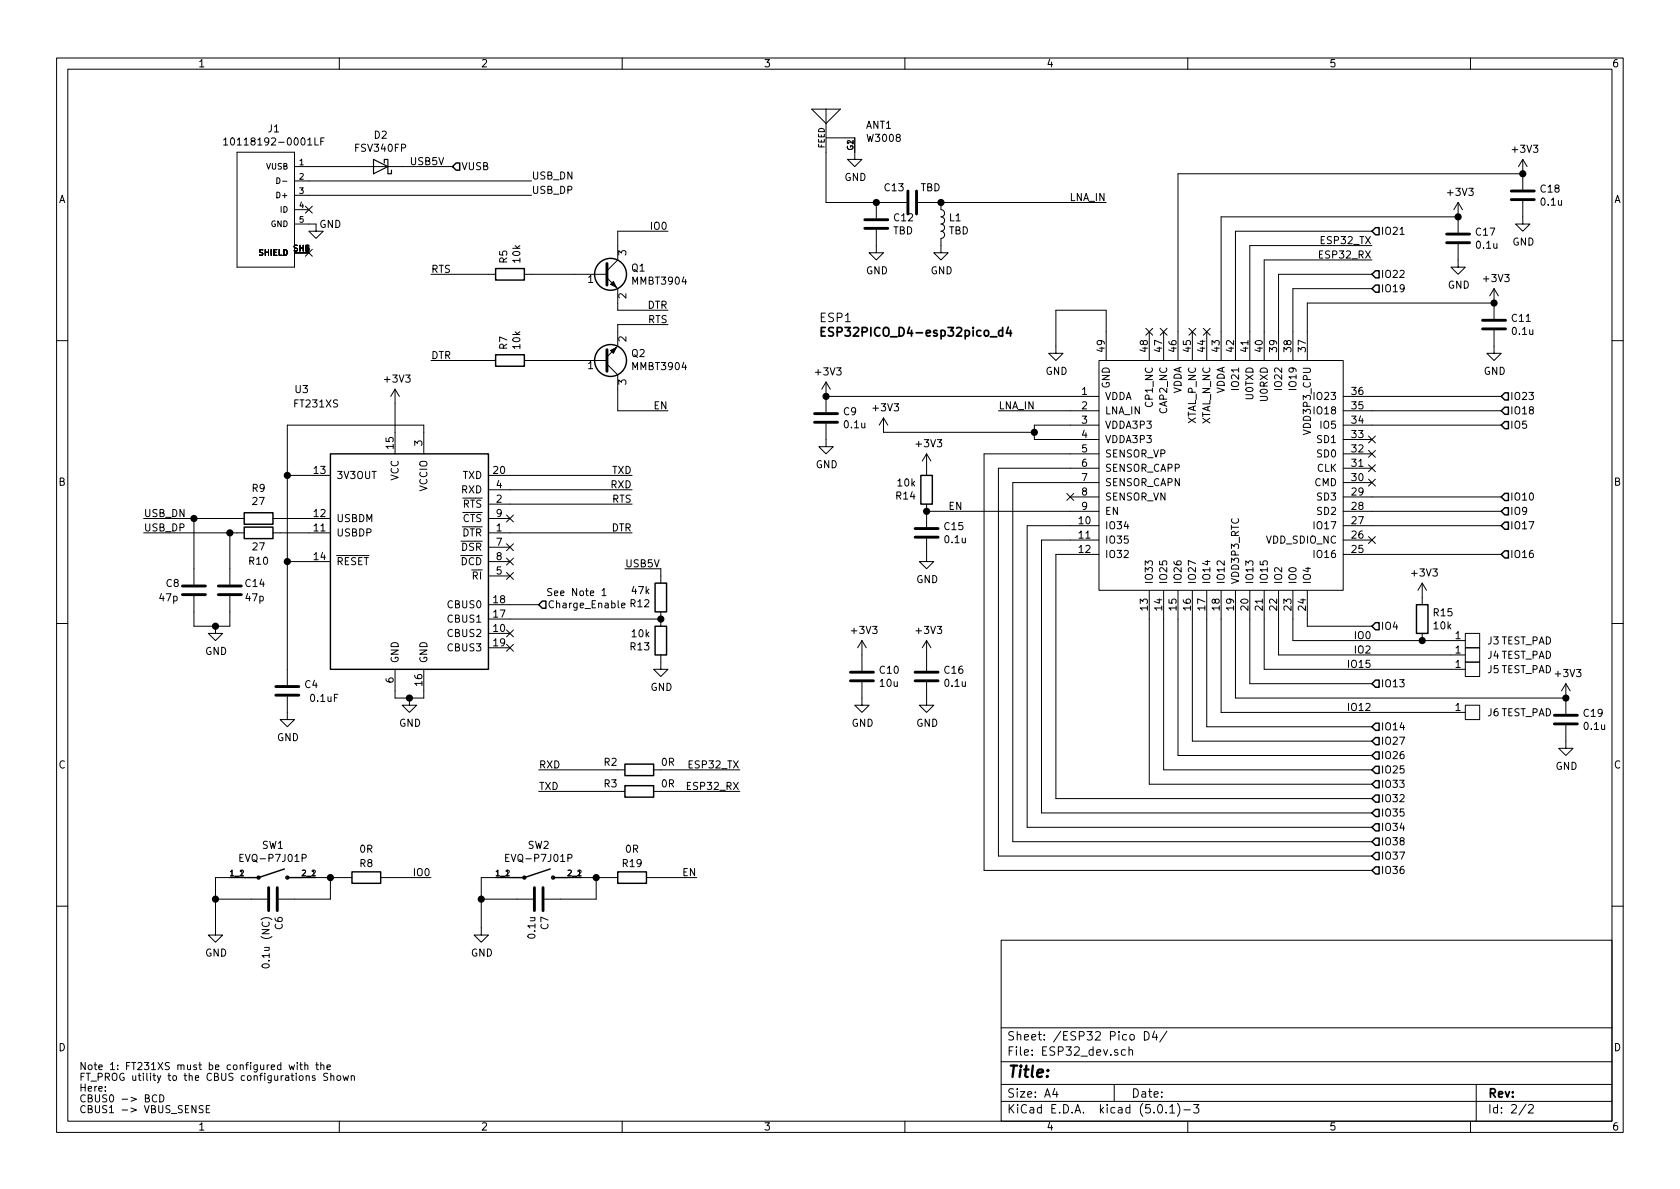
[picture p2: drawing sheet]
<svg xmlns="http://www.w3.org/2000/svg" width="297mm" height="210mm" viewBox="0 0 297 210" stroke-linecap="round" stroke-linejoin="round" font-family="sans-serif">
<g fill="none" stroke="#000" stroke-width=".18">
<path d="M10 10.3h277v189.9h-277zM12 12.2h273v186.1h-273zM60 10.3v1.9M110 10.3v1.9M143.5 19.3h5.1l-2.6 2.5zM146 19.3v16.5h14.3M160 10.3v1.9M210 10.3v1.9M260 10.3v1.9M39.5 24.7l.4-.3v1.2M39.5 25.6h.8M41.9 26.9h10.2v20.3h-10.2z"/>
<path d="M48.9 31.4a.51 .51 0 0 1 .6 .5 .51 .51 0 0 1-.6 .6zM50 32h.7M52.1 39.6h3.8v1.3h1.2l-1.2 1.3-1.3-1.3h1.3M52.1 29.5h27.9M52.1 32h41.9M52.1 34.5h41.9M52.1 37.1h2.5M54 36.5l1.2 1.2M55.2 36.5l-1.2 1.2M55.7 24.4v1.2h.6M56.7 25h.4M57.3 24.4h-.6v1.2"/>
<path d="M146 24.4h5.1v3.8h1.3l-1.3 1.3-1.2-1.3h1.2M154.9 35.8v2.8M162.3 35.8h33.3M166.4 35.8v1.3a.63 .63 0 0 1 .6 .6 .63 .63 0 0 1-.6 .6 .63 .63 0 0 1 .6 .7 .63 .63 0 0 1-.6 .6 .63 .63 0 0 1 .6 .7 .63 .63 0 0 1-.6 .6 .63 .63 0 0 1 .6 .6 .63 .63 0 0 1-.6 .7v2.5h1.2l-1.2 1.3-1.3-1.3h1.3M257.8 38.3h-41.9v25.4M257.8 35.8v5.3M257.8 35.8l-.8 1.3M257.8 35.8l.8 1.3M269.2 35.6v4h1.3l-1.3 1.3-1.2-1.3h1.2M269.2 30.7h-60.9v33M269.2 28.2v5.3M269.2 28.2l-.7 1.3"/>
<path d="M269.2 28.2l.8 1.3M52.1 44.7h2.5M54 44.1l1.2 1.2M55.2 44.1l-1.2 1.2M76.2 48.5h11.4M92.7 48.5h14.6M107.3 49.1l1.9 1.9v3.9h8.9M118.1 57.4h-8.9v3.8l-1.9 1.9M118.1 40.9h-8.9v5.1l-1.9 1.9M154.9 40.6v4.1h1.3l-1.3 1.3-1.2-1.3h1.2M202.6 58.1l1.2 1.2M203.2 58.7v5"/>
<path d="M203.8 58.1l-1.2 1.2M205.1 58.1l1.2 1.2M205.7 58.7v5M206.3 58.1l-1.2 1.2M210.2 58.1l1.2 1.2M210.8 58.7v5M211.4 58.1l-1.2 1.2M212.8 58.1l1.2 1.2M213.4 58.7v5M214 58.1l-1.2 1.2M242.6 40.9h-24.2v22.8M242.6 43.4h-21.6v20.3"/>
<path d="M242.6 46h-19.1v17.7M242.6 48.5h-16.5v15.2M242.6 51h-14v12.7M247.5 41.4h.8M257.8 43.2v4h1.3l-1.3 1.3-1.3-1.3h1.3M264.2 58.4v4.1h1.2l-1.2 1.2-1.3-1.2h1.3M264.2 51v5.4M264.2 53.6h-33.1v10.1M264.2 51l-.8 1.3M264.2 51l.7 1.3M10 60.2h2M69.8 68.8v11.5"/>
<path d="M69.8 68.8l-.7 1.3M69.8 68.8l.8 1.3M76.2 63.7h11.4M92.7 63.7h14.6M107.3 64.4l1.9 1.9v6.3h8.9M146 74.9v4.1h1.3l-1.3 1.3-1.2-1.3h1.2M146 70.1h48.3M146 67.6v5.3M146 67.6l-.7 1.2M146 67.6l.8 1.2M156.2 73.9l-.8 1.3M156.2 73.9v2.5h26.7"/>
<path d="M156.2 73.9l.8 1.3M176.5 72.6h17.8M186.7 62.5h-1.3l1.3 1.2 1.3-1.2h-1.3v-7.6h8.9v8.8M194.3 63.7h43.2v40.7h-43.2zM194.3 75.2h-11.4v2.5h11.4M237.5 75.2h27.9M237.5 70.1h27.9M237.5 72.6h27.9M237.5 77.7h5.1M242 79.6l1.2 1.3M242 77.1l1.2 1.2M243.2 79.6l-1.2 1.3"/>
<path d="M243.2 77.1l-1.2 1.2M285 60.2h2M25.4 94.2h17.8M25.4 91.7h17.8M34.3 91.7v11.7M40.6 94.2v9.2M48.3 94.2h10.1M48.3 91.7h10.1M50.8 84.1h7.6M50.8 99.3h7.6M74.9 80.3v-5.1h-24.1v46M86.4 94.2h25.4"/>
<path d="M86.4 91.7h3.8M86.4 89.1h25.4M86.4 86.6h25.4M86.4 84.1h25.4M86.4 99.3h3.8M86.4 96.8h3.8M89.6 96.2l1.2 1.2M89.6 98.7l1.2 1.2M89.6 91.1l1.2 1.2M90.8 96.2l-1.2 1.2M90.8 98.7l-1.2 1.2M90.8 91.1l-1.2 1.2"/>
<path d="M163.8 95.2v4.1h1.3l-1.3 1.3-1.2-1.3h1.2M163.8 90.4h30.5M163.8 80.3v3.8M163.8 89.1v4.1M163.8 80.3l-.7 1.2M163.8 80.3l.8 1.2M188.6 87.3l1.2 1.2M189.2 87.9h5.1M189.8 87.3l-1.2 1.2M194.3 93h-12.7v53.3h61M194.3 95.5h-10.2v48.3h58.5M194.3 98h-7.6v43.2h55.9"/>
<path d="M194.3 85.3h-15.2v63.5h63.5M194.3 82.8h-17.8v68.6h66.1M194.3 80.3h-20.3v73.6h68.6M237.5 93h27.9M237.5 95.5h5.1M237.5 98h27.9M237.5 90.4h27.9M237.5 87.9h27.9M237.5 85.3h5.1M237.5 82.8h5.1M237.5 80.3h5.1M242 94.9l1.2 1.2"/>
<path d="M242 82.2l1.2 1.2M242 84.7l1.2 1.2M243.2 94.9l-1.2 1.2M243.2 82.2l-1.2 1.2M243.2 84.7l-1.2 1.2M10 110.3h2M34.3 105.4v5.3h6.3v-5.3M38.1 110.7v1.3h1.3l-1.3 1.3-1.3-1.3h1.3M69.8 118.4v5h5.1v-5M86.4 106.9h8.8M86.4 112h3.8M86.4 109.5h30.4"/>
<path d="M86.4 114.5h3.8M86.4 101.8h3.8M89.6 101.2l1.2 1.3M89.6 111.4l1.2 1.2M89.6 113.9l1.2 1.3M90.8 101.2l-1.2 1.3M90.8 111.4l-1.2 1.2M90.8 113.9l-1.2 1.3M106.5 104.4l.3-.3v1.2M106.5 105.3h.7M109.9 107.1l.6-.1-.1-.3-.3-.1-.2 .2 .1 .6h.4M110.5 100.6h6.3v2.5"/>
<path d="M116.8 115.8v2.6h1.3l-1.3 1.2-1.2-1.2h1.2M116.8 108.2v2.5M152.4 113.3v5.3M152.4 113.3l-.8 1.2M152.4 113.3l.8 1.2M163.8 113.3v5.3M163.8 113.3l-.7 1.2M163.8 113.3l.8 1.2M203.2 104.4v34.3h39.4M205.7 104.4v31.7h36.9M208.3 104.4v29.2h34.3M210.8 104.4v26.7h31.8"/>
<path d="M213.4 104.4v24.1h29.2M215.9 104.4v21.6h43.2M218.4 104.4v19h58.5M221 104.4v16.5h21.6M223.5 104.4v14h35.6M226.1 104.4v11.4h33M228.6 104.4v8.9h30.5M231.1 104.4v6.3h11.5M251.5 103.1v3.8M251.5 112v1.3M251.5 103.1l-.8 1.3M251.5 103.1l.7 1.3"/>
<path d="M259.1 112h2.5v2.5h-2.5zM259.1 114.5h2.5v2.6h-2.5zM259.1 117.1h2.5v2.5h-2.5zM285 110.3h2M50.8 123.2v4h1.3l-1.3 1.3-1.3-1.3h1.3M72.4 123.4v1.3h1.3l-1.3 1.3-1.3-1.3h1.3M95.2 136.1h15.3M95.2 139.9h15.3M115.6 136.1h15.2M115.6 139.9h15.2M152.4 120.6v4.1h1.3l-1.3 1.3-1.3-1.3h1.3M163.8 120.6v4.1h1.3l-1.3 1.3-1.2-1.3h1.2"/>
<path d="M259.1 124.7h2.5v2.5h-2.5zM276.9 128.3v4h1.2l-1.2 1.3-1.3-1.3h1.3M276.9 120.9v5.3M276.9 120.9l-.8 1.3M276.9 120.9l.7 1.3M38.1 159h9.1M42.4 151.7h.4M43 151.1h-.6v1.2h.6M43.2 155.2h-5.1v10.1h1.3l-1.3 1.3-1.3-1.3h1.3M53.3 155.2h8.9M53.4 151.7h.6l.2-.2-.1-.3-.2-.1h-.5v1.2M58.4 155.2v3.8h-9.1"/>
<path d="M67.3 155.2h8.9M85.1 159h9.1M89.4 151.7h.4M90 151.1h-.6v1.2h.6M90.2 155.2h-5.1v10.1h1.3l-1.3 1.3-1.3-1.3h1.3M100.3 155.2h8.9M100.4 151.7h.6l.1-.2v-.3l-.2-.1h-.5v1.2M105.4 155.2v3.8h-9.1M114.3 155.2h8.9M10 160.2h2M46.2 162.6a1.47 1.47 0 0 1 1.9 0M46.5 170.6a.68 .68 0 0 1 1.1 .3 .72 .72 0 0 1-1.3-.2z"/>
<path d="M177 166.3h108v32h-108zM285 160.2h2M27.7 193.7a.51 .51 0 0 0-.6 0 .51 .51 0 0 0-.2 .6 .46 .46 0 0 0 .3 .5 .46 .46 0 0 0 .5-.1M28.2 193.6a.64 .64 0 0 1 .8 .6 .64 .64 0 0 1-.8 .7zM35.9 195.6l-.5-.1-.1 .1v.4l.5 .2 .1 .3-.2 .3-.5-.1M36.5 196.1h.4M37.1 195.5h-.6v1.3h.6M51.1 188.3l.3 .8 .2-.6 .2 .6 .3-.8M52.6 187.9v.1M52.6 188.3v.8M53 188.3h.5M53.2 187.9v1.1l.3 .1"/>
<path d="M53.9 188.4l.2-.1 .3 .1v.7M53.9 187.9v1.2M55.7 190.3l-.3-.1-.2 .2 .1 .2 .4 .1v.3h-.5M55.8 188.3h.5M56 187.9v1.1l.3 .1M56.7 188.4l.2-.1 .3 .1 .1 .7M56.7 187.9v1.2M57.8 188.7l.6-.1v-.2l-.4-.1-.2 .2 .1 .6h.5M57.9 189.9l-.4-.1-.2 .1v.4l.6 .3v.2l-.2 .3-.5-.1M58.5 190.3l.2-.1 .3 .1v.8M58.5 189.8v1.3M59.7 190.3l.3-.1 .2 .2-.1 .6-.3 .1-.2-.3z"/>
<path d="M60 198.3v1.9M60.7 190.2l.2 .9 .2-.7 .3 .7 .2-.9M62.1 190.3l.2-.1 .3 .1 .1 .8M62.1 190.2v.9M110 198.3v1.9M160 198.3v1.9M177 194.8h108M177 191.8h108M177 187.8h108M177 181.8h108M186.5 192.5l-.4 1h1M186.8 193v1"/>
<path d="M197 191.8v3M199 185.7l-.4-.1-.3 .3v.6l.3 .1 .4-.1M199.6 185.7l.2-.1 .4 .1 .1 .9M199.6 185.1v1.5M202.3 182.4a.75 .75 0 0 1 .9 .8 .75 .75 0 0 1-.9 .7zM204.1 182.3l-.3 1.1h.9M204.5 182.9v1M204.8 195.5l.4-.2a.94 .94 0 0 1 0 1.5 .79 .79 0 0 1-.4-1.3zM206.2 196.7v.1M206.3 182.3l-1.2 2M206.8 195.8l.5-.5v1.5M206.8 196.8h.9"/>
<path d="M208.2 195.1a1.71 1.71 0 0 1 0 2.3M209.3 196.3h1.2M210 198.3v1.9M211 195.3h1l-.5 .6 .4 .1v.7l-.2 .1-.7-.1M260 198.3v1.9M261 191.8v6.5M269.8 195.2l-1.2 2M270.3 195.5l.2-.2h.3l.3 .5-.9 1h.9"/>
</g>
<g fill="none" stroke="#000" stroke-width=".51">
<path d="M152.9 38.9h4.1M160.5 33.8v4M162.1 33.8v4M267.2 35.3h4.1M267.2 33.8h4.1M107.3 46.6v3.8M152.9 40.4h4.1M255.8 42.9h4M255.8 41.4h4M262.1 58.2h4.1M262.1 56.6h4.1M107.3 61.8v3.9"/>
<path d="M144 74.7h4.1M144 73.1h4.1M161.8 95h4.1M161.8 93.5h4.1M32.3 105.2h4M32.3 103.6h4M38.6 105.2h4.1M38.6 103.6h4.1M150.4 118.9h4M161.8 118.9h4.1M48.8 122.9h4M48.8 121.4h4"/>
<path d="M150.4 120.4h4M161.8 120.4h4.1M274.8 128h4.1M274.8 126.5h4.1M47.5 157v4M49 157v4M94.5 157v4M96 157v4"/>
</g>
<g fill="none" stroke="#000" stroke-width=".25">
<path d="M80 29.5l.6-.7h.7v1.3h-.7zM87.6 47.5h5.1v2h-5.1zM243.2 47.9h.6v1.2h-.6l-.6-.6zM243.2 50.4h.6v1.3h-.6l-.6-.7zM243.2 40.3h.6v1.2h-.6l-.6-.6zM87.6 62.7h5.1v2.1h-5.1zM266.1 74.5h.6v1.3h-.6l-.7-.6zM266.1 72h.6v1.3h-.6l-.7-.7zM266.1 69.5h.6v1.2h-.6l-.7-.6zM43.2 93.2h5.1v2h-5.1zM43.2 90.7h5.1v2h-5.1zM58.4 80.3h28v38.1h-28z"/>
<path d="M162.8 84.1h2v5h-2zM266.1 97.4h.6v1.3h-.6l-.7-.7zM266.1 92.3h.6v1.3h-.6l-.7-.6zM266.1 89.8h.6v1.3h-.6l-.7-.7zM266.1 87.2h.6v1.3h-.6l-.7-.6zM95.9 106.3h.6v1.3h-.6l-.7-.7zM115.8 110.7h2.1v5.1h-2.1zM115.8 103.1h2.1v5.1h-2.1zM243.2 110.1h.6v1.3h-.6l-.6-.7zM250.4 106.9h2.1v5.1h-2.1zM110.5 138.9h5.1v2.1h-5.1zM110.5 135.1h5.1v2.1h-5.1z"/>
<path d="M243.2 120.3h.6v1.2h-.6l-.6-.6zM243.2 127.9h.6v1.3h-.6l-.6-.7zM243.2 138h.6v1.3h-.6l-.6-.6zM243.2 130.4h.6v1.3h-.6l-.6-.6zM243.2 135.5h.6v1.3h-.6l-.6-.7zM243.2 133h.6v1.2h-.6l-.6-.6zM50.3 153.7l-4.6 1.5h-2.5M50.8 155.2h2.5M62.2 154.2h5.1v2h-5.1zM97.3 153.7l-4.6 1.5h-2.5M97.8 155.2h2.5M109.2 154.2h5.1v2h-5.1z"/>
<path d="M243.2 140.6h.6v1.3h-.6l-.6-.7zM243.2 143.1h.6v1.3h-.6l-.6-.6zM243.2 145.7h.6v1.2h-.6l-.6-.6zM243.2 148.2h.6v1.3h-.6l-.6-.7zM243.2 153.3h.6v1.3h-.6l-.6-.7zM243.2 150.7h.6v1.3h-.6l-.6-.6z"/>
<circle cx="107.9" cy="48.5" r="2.82"/>
<circle cx="107.9" cy="63.7" r="2.82"/>
<circle cx="45.7" cy="155.2" r=".25"/>
<circle cx="50.8" cy="155.2" r=".25"/>
<circle cx="92.7" cy="155.2" r=".25"/>
<circle cx="97.8" cy="155.2" r=".25"/>
</g>
<g fill="#000" stroke="#000" stroke-width=".25">
<circle cx="154.9" cy="35.8" r=".51"/>
<circle cx="166.4" cy="35.8" r=".51"/>
<circle cx="257.8" cy="38.3" r=".51"/>
<circle cx="269.2" cy="30.7" r=".51"/>
<circle cx="264.2" cy="53.6" r=".51"/>
<circle cx="146.1" cy="70.1" r=".51"/>
<circle cx="182.9" cy="76.4" r=".51"/>
<circle cx="34.3" cy="91.7" r=".51"/>
<circle cx="40.6" cy="94.2" r=".51"/>
<circle cx="50.8" cy="84.1" r=".51"/>
<circle cx="50.8" cy="99.3" r=".51"/>
<circle cx="163.8" cy="90.4" r=".51"/>
<circle cx="38.1" cy="110.7" r=".51"/>
<circle cx="116.8" cy="109.5" r=".51"/>
<circle cx="251.5" cy="113.3" r=".51"/>
<circle cx="72.4" cy="123.4" r=".51"/>
<circle cx="276.9" cy="123.4" r=".51"/>
<circle cx="38.1" cy="159" r=".51"/>
<circle cx="58.4" cy="155.2" r=".51"/>
<circle cx="85.1" cy="159" r=".51"/>
<circle cx="105.4" cy="155.2" r=".51"/>
</g>
<path d="M66 28.2l2.6 1.3-2.6 1.2zM67.9 28.8v-.6h.7v2.5h.6v-.6" fill="none" stroke="#000" stroke-width=".2"/>
<path d="M145.2 58.6h.5M145.9 57.9h-.7v1.5h.7M178.3 57.8l-.4 1.1h1M178.7 58.4v1" fill="none" stroke="#000" stroke-width=".3"/>
<path d="M107.9 50.3l.6-.5 .5 1zM107.9 62l1.1-.5-.5 1z" fill="#000" stroke="#000" stroke-width=".18"/>
<text font-size="2.8" x="178" y="190.5">Title:</text>
<g font-size="2.1">
<text x="145" y="57">ESP1</text>
<text x="146.8" y="59.5">ESP32PICO_D4-esp32pico_d4</text>
<text x="178" y="184">Sheet: /ESP32 Pico D4/</text>
<text x="178" y="186.7">File: ESP32_dev.sch</text>
<text x="178" y="196.9">KiCad E.D.A. kicad (5.0.1)-3</text>
<text x="178" y="194.1">Size: A4</text>
<text x="200" y="194.1">Date:</text>
<text x="263" y="194.1">Rev:</text>
<text x="263" y="196.9">Id: 2/2</text>
</g>
<g font-size="1.8">
<text x="35" y="11.9">1</text>
<text x="85" y="11.9">2</text>
<text x="135" y="11.9">3</text>
<text x="185" y="11.9">4</text>
<text x="235" y="11.9">5</text>
<text x="285" y="11.9">6</text>
<text x="47.4" y="23.4">J1</text>
<text x="153.1" y="22.8">ANT1</text>
<text x="41.1" y="25.7">10118192-0001LF</text>
<text x="63" y="26.8">FSV340FP</text>
<text x="66.2" y="24.5">D2</text>
<text x="72.4" y="29.2">USB5V</text>
<text x="153.5" y="25.1">W3008</text>
<text x="267.5" y="27">+3V3</text>
<text x="10.4" y="35.9">A</text>
<text x="81.5" y="30.1">VUSB</text>
<text x="94" y="34.3">USB_DP</text>
<text x="94" y="31.7">USB_DN</text>
<text x="149.3" y="32">GND</text>
<text x="156.5" y="33.8">C13</text>
<text x="162.7" y="33.8">TBD</text>
<text x="189.2" y="35.6">LNA_IN</text>
<text x="256.1" y="34.6">+3V3</text>
<text x="272.4" y="34.1">C18</text>
<text x="285.4" y="35.9">A</text>
<text x="56.5" y="40.3">GND</text>
<text x="115.3" y="40.6">IO0</text>
<text x="157.9" y="41.4">TBD</text>
<text x="158.1" y="39.1">C12</text>
<text x="167.7" y="41.4">TBD</text>
<text x="167.9" y="39.1">L1</text>
<text x="244.1" y="41.5">IO21</text>
<text x="261" y="41.7">C17</text>
<text x="272.6" y="36.4">0.1u</text>
<text x="89.7" y="46.5" transform="rotate(-90 89.7 46.5)">R5</text>
<text x="92" y="46.4" transform="rotate(-90 92 46.4)">10k</text>
<text x="110.7" y="45.2" transform="rotate(-90 110.7 45.2)">3</text>
<text x="233.6" y="45.7">ESP32_RX</text>
<text x="233.8" y="43.2">ESP32_TX</text>
<text x="261.1" y="44">0.1u</text>
<text x="267.4" y="43.4">GND</text>
<text x="76.2" y="48.3">RTS</text>
<text x="104" y="50">1</text>
<text x="110.7" y="52.8" transform="rotate(-90 110.7 52.8)">2</text>
<text x="111.7" y="48">Q1</text>
<text x="112" y="50.3">MMBT3904</text>
<text x="153.1" y="48.5">GND</text>
<text x="164.5" y="48.5">GND</text>
<text x="244.1" y="49.1">IO22</text>
<text x="244.1" y="51.7">IO19</text>
<text x="256" y="51">GND</text>
<text x="262.5" y="49.9">+3V3</text>
<text x="114.5" y="54.6">DTR</text>
<text x="114.6" y="57.1">RTS</text>
<text x="267.4" y="56.9">C11</text>
<text x="267.5" y="59.2">0.1u</text>
<text x="76.2" y="63.5">DTR</text>
<text x="89.7" y="61.8" transform="rotate(-90 89.7 61.8)">R7</text>
<text x="92" y="61.6" transform="rotate(-90 92 61.6)">10k</text>
<text x="104" y="65.3">1</text>
<text x="110.7" y="60.4" transform="rotate(-90 110.7 60.4)">2</text>
<text x="111.7" y="63.1">Q2</text>
<text x="112" y="65.5">MMBT3904</text>
<text x="195.3" y="62.2" transform="rotate(-90 195.3 62.2)">49</text>
<text x="202.9" y="62.2" transform="rotate(-90 202.9 62.2)">48</text>
<text x="205.5" y="62.2" transform="rotate(-90 205.5 62.2)">47</text>
<text x="208" y="62.2" transform="rotate(-90 208 62.2)">46</text>
<text x="210.6" y="62.2" transform="rotate(-90 210.6 62.2)">45</text>
<text x="213.1" y="62.2" transform="rotate(-90 213.1 62.2)">44</text>
<text x="215.6" y="62.2" transform="rotate(-90 215.6 62.2)">43</text>
<text x="218.2" y="62.2" transform="rotate(-90 218.2 62.2)">42</text>
<text x="220.7" y="62.2" transform="rotate(-90 220.7 62.2)">41</text>
<text x="223.3" y="62.2" transform="rotate(-90 223.3 62.2)">40</text>
<text x="225.8" y="62.2" transform="rotate(-90 225.8 62.2)">39</text>
<text x="228.3" y="62.2" transform="rotate(-90 228.3 62.2)">38</text>
<text x="230.9" y="62.2" transform="rotate(-90 230.9 62.2)">37</text>
<text x="52.2" y="69.5">U3</text>
<text x="68.1" y="67.7">+3V3</text>
<text x="110.7" y="68" transform="rotate(-90 110.7 68)">3</text>
<text x="144.3" y="66.4">+3V3</text>
<text x="184.9" y="66.3">GND</text>
<text x="191.3" y="69.8">1</text>
<text x="195.3" y="70.7">VDDA</text>
<text x="196.2" y="68.7" transform="rotate(-90 196.2 68.7)">GND</text>
<text x="203.8" y="71.7" transform="rotate(-90 203.8 71.7)">CP1_NC</text>
<text x="208.9" y="69.8" transform="rotate(-90 208.9 69.8)">VDDA</text>
<text x="216.5" y="69.8" transform="rotate(-90 216.5 69.8)">VDDA</text>
<text x="219.1" y="68.6" transform="rotate(-90 219.1 68.6)">IO21</text>
<text x="221.6" y="70.6" transform="rotate(-90 221.6 70.6)">U0TXD</text>
<text x="224.2" y="70.8" transform="rotate(-90 224.2 70.8)">U0RXD</text>
<text x="226.7" y="68.6" transform="rotate(-90 226.7 68.6)">IO22</text>
<text x="229.2" y="68.6" transform="rotate(-90 229.2 68.6)">IO19</text>
<text x="232.6" y="70.7">IO23</text>
<text x="239.1" y="69.8">36</text>
<text x="262.3" y="66.3">GND</text>
<text x="267" y="70.7">IO23</text>
<text x="52.1" y="72.1">FT231XS</text>
<text x="115.6" y="72.4">EN</text>
<text x="149.2" y="73.4">C9</text>
<text x="149.4" y="75.7">0.1u</text>
<text x="154.5" y="72.7">+3V3</text>
<text x="176.5" y="72.4">LNA_IN</text>
<text x="191.3" y="72.4">2</text>
<text x="191.3" y="74.9">3</text>
<text x="191.3" y="77.5">4</text>
<text x="195.3" y="73.3">LNA_IN</text>
<text x="195.3" y="75.8">VDDA3P3</text>
<text x="206.4" y="73" transform="rotate(-90 206.4 73)">CAP2_NC</text>
<text x="211.5" y="75.1" transform="rotate(-90 211.5 75.1)">XTAL_P_NC</text>
<text x="214" y="75.2" transform="rotate(-90 214 75.2)">XTAL_N_NC</text>
<text x="231.8" y="76.4" transform="rotate(-90 231.8 76.4)">VDD3P3_CPU</text>
<text x="232.6" y="73.3">IO18</text>
<text x="233.6" y="75.8">IO5</text>
<text x="239.1" y="77.5">33</text>
<text x="239.1" y="74.9">34</text>
<text x="239.1" y="72.4">35</text>
<text x="267" y="75.8">IO5</text>
<text x="267" y="73.3">IO18</text>
<text x="55.5" y="83.8">13</text>
<text x="69.6" y="79.3" transform="rotate(-90 69.6 79.3)">15</text>
<text x="74.7" y="78.8" transform="rotate(-90 74.7 78.8)">3</text>
<text x="87.3" y="83.8">20</text>
<text x="108.2" y="83.8">TXD</text>
<text x="144.2" y="82.8">GND</text>
<text x="162.1" y="79.1">+3V3</text>
<text x="191.3" y="80">5</text>
<text x="191.3" y="82.5">6</text>
<text x="195.3" y="78.4">VDDA3P3</text>
<text x="195.3" y="80.9">SENSOR_VP</text>
<text x="195.3" y="83.4">SENSOR_CAPP</text>
<text x="232.8" y="83.4">CLK</text>
<text x="233" y="80.9">SD0</text>
<text x="233" y="78.4">SD1</text>
<text x="239.1" y="82.5">31</text>
<text x="239.1" y="80">32</text>
<text x="10.4" y="85.9">B</text>
<text x="44.6" y="87">R9</text>
<text x="44.7" y="89.3">27</text>
<text x="59.4" y="84.7">3V3OUT</text>
<text x="70.5" y="85" transform="rotate(-90 70.5 85)">VCC</text>
<text x="75.6" y="86.9" transform="rotate(-90 75.6 86.9)">VCCIO</text>
<text x="81.6" y="87.2">RXD</text>
<text x="81.8" y="89.8">RTS</text>
<text x="81.8" y="84.7">TXD</text>
<text x="87.8" y="88.9">2</text>
<text x="87.8" y="86.4">4</text>
<text x="108" y="86.4">RXD</text>
<text x="108.2" y="88.9">RTS</text>
<text x="158.5" y="88.3">R14</text>
<text x="158.8" y="86">10k</text>
<text x="191.3" y="85.1">7</text>
<text x="191.3" y="87.6">8</text>
<text x="195.3" y="86">SENSOR_CAPN</text>
<text x="195.3" y="88.5">SENSOR_VN</text>
<text x="232.4" y="86">CMD</text>
<text x="233" y="88.5">SD3</text>
<text x="239.1" y="87.6">29</text>
<text x="239.1" y="85.1">30</text>
<text x="267" y="88.5">IO10</text>
<text x="285.4" y="85.9">B</text>
<text x="25.4" y="94">USB_DP</text>
<text x="25.4" y="91.4">USB_DN</text>
<text x="55.5" y="94">11</text>
<text x="55.5" y="91.4">12</text>
<text x="59.4" y="94.9">USBDP</text>
<text x="59.4" y="92.3">USBDM</text>
<text x="81.7" y="94.9">DTR</text>
<text x="81.8" y="92.3">CTS</text>
<text x="87.8" y="94">1</text>
<text x="87.8" y="91.4">9</text>
<text x="108.1" y="94">DTR</text>
<text x="167" y="93.7">C15</text>
<text x="167.6" y="90.2">EN</text>
<text x="190.8" y="92.7">10</text>
<text x="190.8" y="95.2">11</text>
<text x="191.3" y="90.2">9</text>
<text x="195.3" y="93.6">IO34</text>
<text x="195.3" y="91.1">EN</text>
<text x="232.6" y="93.6">IO17</text>
<text x="233" y="91.1">SD2</text>
<text x="239.1" y="95.2">26</text>
<text x="239.1" y="92.7">27</text>
<text x="239.1" y="90.2">28</text>
<text x="267" y="93.6">IO17</text>
<text x="267" y="91.1">IO9</text>
<text x="44.1" y="99.9">R10</text>
<text x="44.8" y="97.3">27</text>
<text x="55.5" y="99.1">14</text>
<text x="59.4" y="99.9">RESET</text>
<text x="81.5" y="99.9">DCD</text>
<text x="81.6" y="97.4">DSR</text>
<text x="87.8" y="101.6">5</text>
<text x="87.8" y="96.5">7</text>
<text x="87.8" y="99.1">8</text>
<text x="110.5" y="100.3">USB5V</text>
<text x="167.2" y="96.1">0.1u</text>
<text x="190.8" y="97.8">12</text>
<text x="195.3" y="96.1">IO35</text>
<text x="195.3" y="98.7">IO32</text>
<text x="223.9" y="96.1">VDD_SDIO_NC</text>
<text x="232.6" y="98.7">IO16</text>
<text x="239.1" y="97.8">25</text>
<text x="249.8" y="101.9">+3V3</text>
<text x="267" y="98.7">IO16</text>
<text x="28.3" y="106.3">47p</text>
<text x="29.4" y="103.8">C8</text>
<text x="43.5" y="103.8">C14</text>
<text x="43.5" y="106.3">47p</text>
<text x="79.3" y="107.6">CBUS0</text>
<text x="83.6" y="102.5">RI</text>
<text x="87.3" y="106.7">18</text>
<text x="96.5" y="105.4">See Note 1</text>
<text x="96.8" y="107.6">Charge_Enable</text>
<text x="111.5" y="107.4">R12</text>
<text x="111.8" y="105.1">47k</text>
<text x="162" y="103.1">GND</text>
<text x="202.9" y="107.9" transform="rotate(-90 202.9 107.9)">13</text>
<text x="203.8" y="103.4" transform="rotate(-90 203.8 103.4)">IO33</text>
<text x="205.5" y="107.9" transform="rotate(-90 205.5 107.9)">14</text>
<text x="206.4" y="103.4" transform="rotate(-90 206.4 103.4)">IO25</text>
<text x="208" y="107.9" transform="rotate(-90 208 107.9)">15</text>
<text x="208.9" y="103.4" transform="rotate(-90 208.9 103.4)">IO26</text>
<text x="210.6" y="107.9" transform="rotate(-90 210.6 107.9)">16</text>
<text x="211.5" y="103.4" transform="rotate(-90 211.5 103.4)">IO27</text>
<text x="213.1" y="107.9" transform="rotate(-90 213.1 107.9)">17</text>
<text x="214" y="103.4" transform="rotate(-90 214 103.4)">IO14</text>
<text x="215.6" y="107.9" transform="rotate(-90 215.6 107.9)">18</text>
<text x="216.5" y="103.4" transform="rotate(-90 216.5 103.4)">IO12</text>
<text x="218.2" y="107.9" transform="rotate(-90 218.2 107.9)">19</text>
<text x="219.1" y="103.4" transform="rotate(-90 219.1 103.4)">VDD3P3_RTC</text>
<text x="220.7" y="107.9" transform="rotate(-90 220.7 107.9)">20</text>
<text x="221.6" y="103.4" transform="rotate(-90 221.6 103.4)">IO13</text>
<text x="223.3" y="107.9" transform="rotate(-90 223.3 107.9)">21</text>
<text x="224.2" y="103.4" transform="rotate(-90 224.2 103.4)">IO15</text>
<text x="225.8" y="107.9" transform="rotate(-90 225.8 107.9)">22</text>
<text x="226.7" y="103.4" transform="rotate(-90 226.7 103.4)">IO2</text>
<text x="228.3" y="107.9" transform="rotate(-90 228.3 107.9)">23</text>
<text x="229.2" y="103.4" transform="rotate(-90 229.2 103.4)">IO0</text>
<text x="230.9" y="107.9" transform="rotate(-90 230.9 107.9)">24</text>
<text x="231.8" y="103.4" transform="rotate(-90 231.8 103.4)">IO4</text>
<text x="79.3" y="112.6">CBUS2</text>
<text x="79.3" y="110.1">CBUS1</text>
<text x="87.3" y="111.8">10</text>
<text x="87.3" y="109.2">17</text>
<text x="111.8" y="112.7">10k</text>
<text x="150.7" y="112.1">+3V3</text>
<text x="162.1" y="112.1">+3V3</text>
<text x="239.7" y="113">IO0</text>
<text x="244.1" y="111.4">IO4</text>
<text x="253.5" y="109">R15</text>
<text x="253.6" y="111.3">10k</text>
<text x="257.3" y="113">1</text>
<text x="263.1" y="114">J3 TEST_PAD</text>
<text x="36.3" y="115.8">GND</text>
<text x="70.5" y="117.3" transform="rotate(-90 70.5 117.3)">GND</text>
<text x="75.6" y="117.3" transform="rotate(-90 75.6 117.3)">GND</text>
<text x="79.3" y="115.2">CBUS3</text>
<text x="87.3" y="114.3">19</text>
<text x="111.5" y="115">R13</text>
<text x="155.6" y="119.1">C10</text>
<text x="167" y="119.1">C16</text>
<text x="238.7" y="118.1">IO15</text>
<text x="239.7" y="115.6">IO2</text>
<text x="257.3" y="115.6">1</text>
<text x="257.3" y="118.1">1</text>
<text x="263.1" y="116.5">J4 TEST_PAD</text>
<text x="263.1" y="119">J5 TEST_PAD</text>
<text x="275.2" y="119.7">+3V3</text>
<text x="53.9" y="121.7">C4</text>
<text x="55" y="124.1">0.1uF</text>
<text x="69.6" y="120.7" transform="rotate(-90 69.6 120.7)">6</text>
<text x="74.7" y="121.2" transform="rotate(-90 74.7 121.2)">16</text>
<text x="115" y="122.2">GND</text>
<text x="155.7" y="121.5">10u</text>
<text x="167.2" y="121.5">0.1u</text>
<text x="238.7" y="125.7">IO12</text>
<text x="244.1" y="121.5">IO13</text>
<text x="257.3" y="125.7">1</text>
<text x="49" y="131.1">GND</text>
<text x="70.6" y="128.5">GND</text>
<text x="150.6" y="128.5">GND</text>
<text x="162" y="128.5">GND</text>
<text x="244.1" y="129.2">IO14</text>
<text x="244.1" y="131.7">IO27</text>
<text x="263.1" y="126.7">J6 TEST_PAD</text>
<text x="280.1" y="126.8">C19</text>
<text x="280.2" y="129.1">0.1u</text>
<text x="10.4" y="135.9">C</text>
<text x="95.2" y="135.9">RXD</text>
<text x="106.8" y="135.4">R2</text>
<text x="117" y="135.4">0R</text>
<text x="122.1" y="135.9">ESP32_TX</text>
<text x="244.1" y="136.8">IO25</text>
<text x="244.1" y="134.2">IO26</text>
<text x="275" y="136.1">GND</text>
<text x="285.4" y="135.9">C</text>
<text x="95.2" y="139.7">TXD</text>
<text x="106.8" y="139.2">R3</text>
<text x="117" y="139.2">0R</text>
<text x="121.9" y="139.7">ESP32_RX</text>
<text x="244.1" y="139.3">IO33</text>
<text x="244.1" y="141.9">IO32</text>
<text x="244.1" y="144.4">IO35</text>
<text x="244.1" y="146.9">IO34</text>
<text x="244.1" y="149.5">IO38</text>
<text x="43" y="152.4">EVQ-P7J01P</text>
<text x="46.4" y="150.1">SW1</text>
<text x="63.7" y="153.3">R8</text>
<text x="63.7" y="150.8">0R</text>
<text x="73.4" y="154.9">IO0</text>
<text x="89.9" y="152.4">EVQ-P7J01P</text>
<text x="93.3" y="150.1">SW2</text>
<text x="110.1" y="153.3">R19</text>
<text x="110.6" y="150.8">0R</text>
<text x="120.7" y="154.9">EN</text>
<text x="244.1" y="154.6">IO36</text>
<text x="244.1" y="152">IO37</text>
<text x="50" y="164.4" transform="rotate(-90 50 164.4)">C6</text>
<text x="94.7" y="165.8" transform="rotate(-90 94.7 165.8)">0.1u</text>
<text x="97" y="164.4" transform="rotate(-90 97 164.4)">C7</text>
<text x="36.3" y="169.2">GND</text>
<text x="47.7" y="170.6" transform="rotate(-90 47.7 170.6)">0.1u (NC)</text>
<text x="83.3" y="169.2">GND</text>
<text x="10.4" y="185.9">D</text>
<text x="285.4" y="185.9">D</text>
<text x="14" y="189.2">Note 1: FT231XS must be configured with the</text>
<text x="14" y="191.1">FT_PROG utility to the CBUS configurations Shown</text>
<text x="14" y="193">Here:</text>
<text x="14" y="194.9">CBUS0 -&gt; BCD</text>
<text x="14" y="196.8">CBUS1 -&gt; VBUS_SENSE</text>
<text x="35" y="199.9">1</text>
<text x="85" y="199.9">2</text>
<text x="135" y="199.9">3</text>
<text x="185" y="199.9">4</text>
<text x="235" y="199.9">5</text>
<text x="285" y="199.9">6</text>
</g>
<g font-size="1.4">
<text x="47.1" y="30">VUSB</text>
<text x="53" y="29.2">1</text>
<text x="145.8" y="26.3" transform="rotate(-90 145.8 26.3)">FEED</text>
<text x="150.9" y="26.6" transform="rotate(-90 150.9 26.6)">G1</text>
<text x="150.9" y="25.5" transform="rotate(-90 150.9 25.5)">2</text>
<text x="49.2" y="35">D+</text>
<text x="53" y="31.7">2</text>
<text x="53" y="34.3">3</text>
<text x="47.9" y="40.1">GND</text>
<text x="49.6" y="37.6">ID</text>
<text x="53" y="36.8">4</text>
<text x="53" y="39.4">5</text>
<text x="45.9" y="45.2">SHIELD</text>
<text x="52" y="44.4">SH1</text>
<text x="53.9" y="44.4">2</text>
<text x="40.7" y="154.9">1_1</text>
<text x="42.3" y="154.9">2</text>
<text x="53.4" y="154.9">2_1</text>
<text x="55" y="154.9">2</text>
<text x="87.7" y="154.9">1_1</text>
<text x="89.3" y="154.9">2</text>
<text x="100.4" y="154.9">2_1</text>
<text x="102" y="154.9">2</text>
</g>
</svg>
